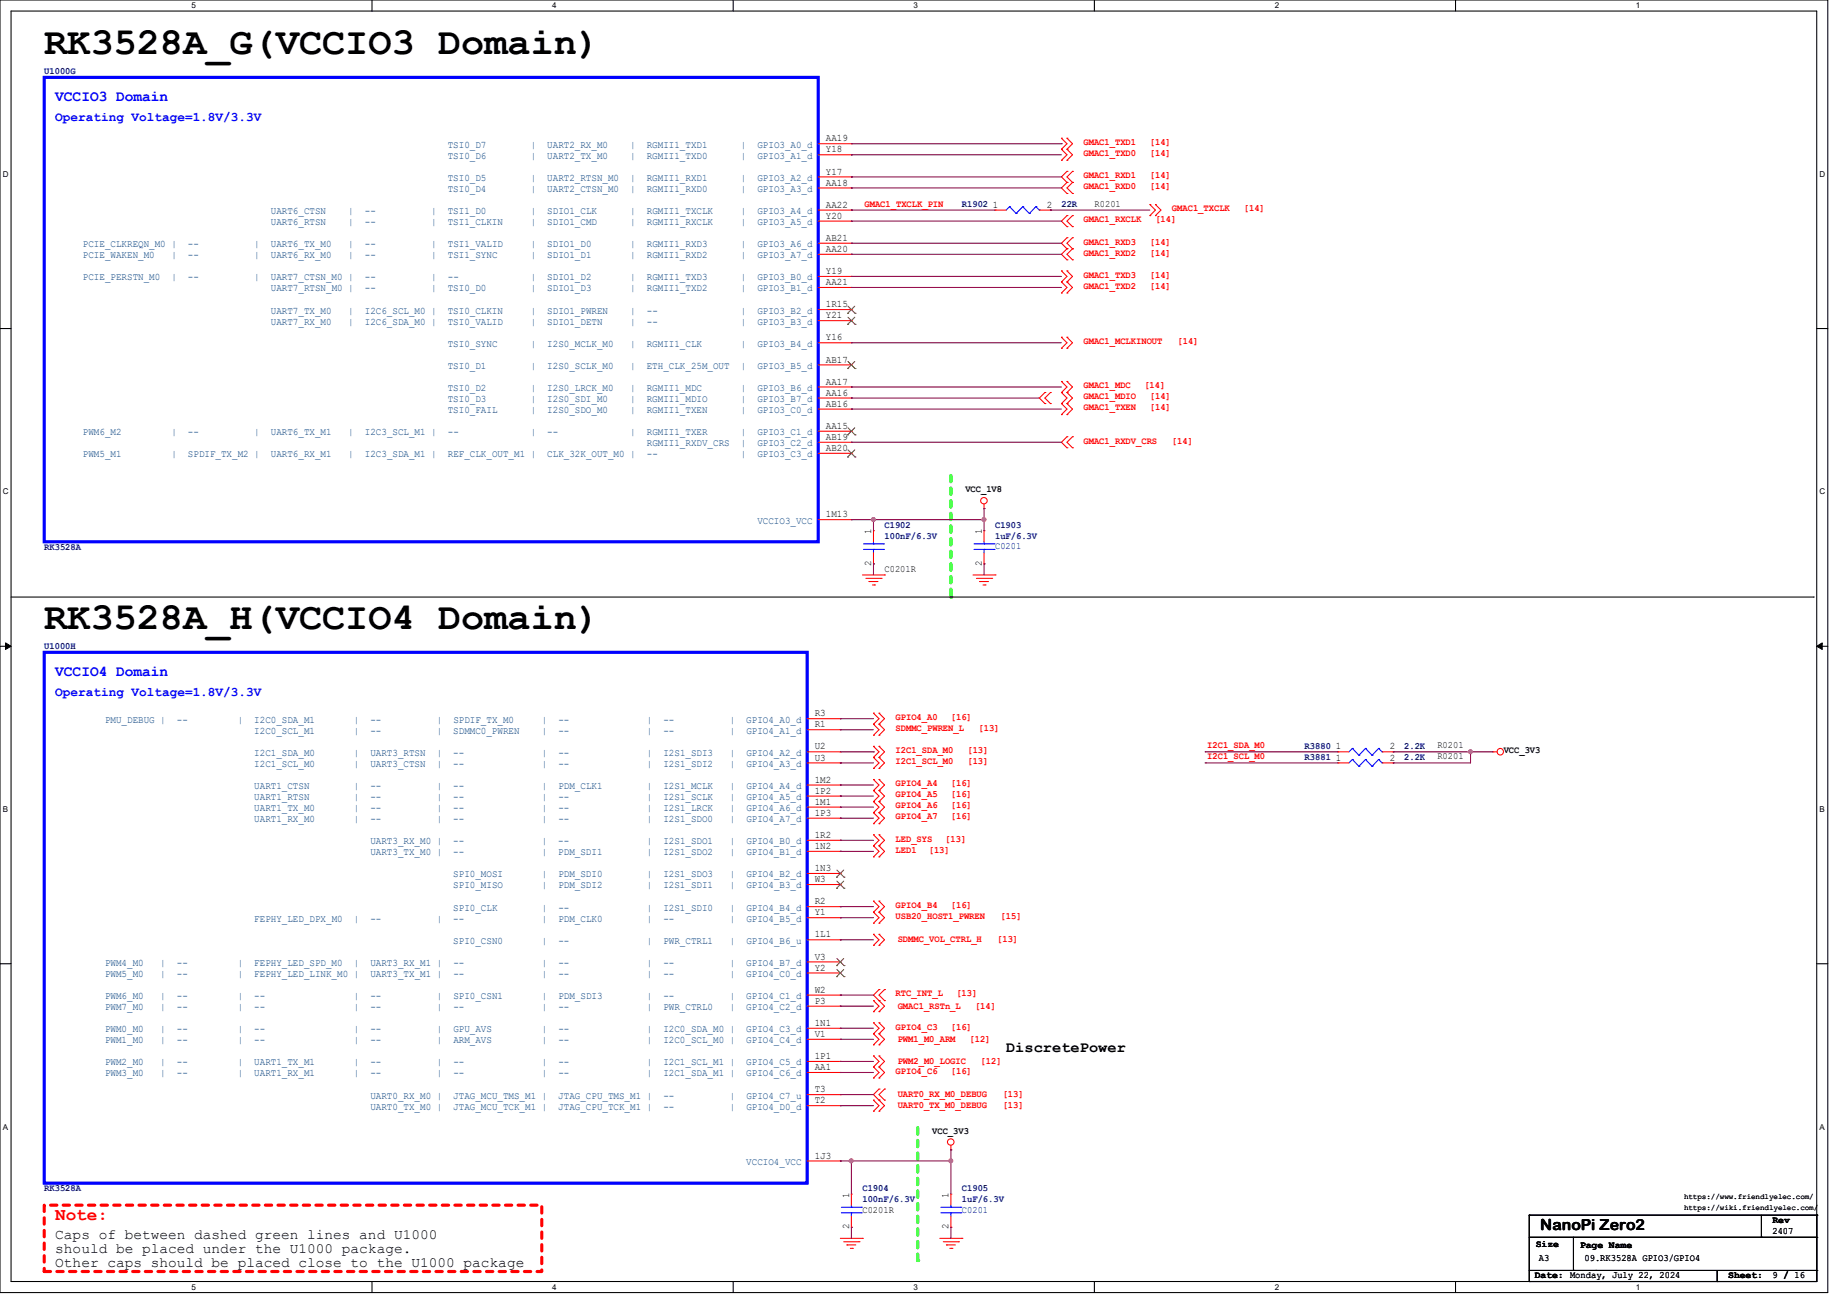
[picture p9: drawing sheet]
<svg xmlns="http://www.w3.org/2000/svg" width="297mm" height="210mm" viewBox="0 0 297 210" stroke-linecap="round" stroke-linejoin="round" font-family="sans-serif">
<path d="M0 0h293.9v207.9h-293.9zM1.8 1.8h290.3v204.3h-290.3z" fill="none" stroke="#000" stroke-width=".17"/>
<g fill="#fff">
<path d="M30.8 .2h.7v1.4h-.7z"/>
<path d="M30.8 206.2h.7v1.4h-.7z"/>
</g>
<path d="M59.8 0v1.8M59.8 206.1v1.8" fill="none" stroke="#000" stroke-width=".17"/>
<g fill="#fff">
<path d="M88.8 .2h.7v1.4h-.7z"/>
<path d="M88.8 206.2h.7v1.4h-.7z"/>
</g>
<path d="M117.9 0v1.8M117.9 206.1v1.8" fill="none" stroke="#000" stroke-width=".17"/>
<g fill="#fff">
<path d="M146.9 .2h.7v1.4h-.7z"/>
<path d="M146.9 206.2h.7v1.4h-.7z"/>
</g>
<path d="M176 0v1.8M176 206.1v1.8" fill="none" stroke="#000" stroke-width=".17"/>
<g fill="#fff">
<path d="M205 .2h.7v1.4h-.7z"/>
<path d="M205 206.2h.7v1.4h-.7z"/>
</g>
<path d="M234.1 0v1.8M234.1 206.1v1.8" fill="none" stroke="#000" stroke-width=".17"/>
<g fill="#fff">
<path d="M263.1 .2h.6v1.4h-.6z"/>
<path d="M263.1 206.2h.6v1.4h-.6z"/>
<path d="M.5 27.3h.9v1.4h-.9z"/>
<path d="M292.6 27.3h.9v1.4h-.9z"/>
<path d="M.5 78.4h.9v1.4h-.9z"/>
<path d="M292.6 78.4h.9v1.4h-.9z"/>
</g>
<path d="M0 52.8h1.8M292.1 52.8h1.8" fill="none" stroke="#000" stroke-width=".17"/>
<g fill="#fff">
<path d="M.5 129.5h.8v1.4h-.8z"/>
<path d="M292.6 129.5h.8v1.4h-.8z"/>
</g>
<path d="M0 103.9h1.8M292.1 103.9h1.8" fill="none" stroke="#000" stroke-width=".17"/>
<path d="M.9 103.4l.9 .5-.9 .5zM292.1 103.9l.9-.5v1z" fill="#000" stroke="#000" stroke-width=".16"/>
<g fill="#fff">
<path d="M.5 180.5h.8v1.4h-.8z"/>
<path d="M292.6 180.5h.8v1.4h-.8z"/>
</g>
<path d="M0 155h1.8M292.1 155h1.8" fill="none" stroke="#000" stroke-width=".17"/>
<path d="M7.1 193.8h80v10.7h-80z" fill="none" stroke="#f00" stroke-width=".51" stroke-dasharray="1 1"/>
<path d="M147.6 181.4v21.3" fill="none" stroke="#01ff00" stroke-width=".51" stroke-dasharray="1 1"/>
<circle cx="147.6" cy="202.7" r=".25" fill="#01ff00" stroke-dasharray="1 1"/>
<path d="M152.9 76.5v19.5" fill="none" stroke="#01ff00" stroke-width=".51" stroke-dasharray="1 1"/>
<circle cx="152.9" cy="96" r=".25" fill="#01ff00" stroke-dasharray="1 1"/>
<g fill="none" stroke="#000" stroke-width=".17">
<path d="M1.8 96h289.8M291.6 96h.1M245.9 195.4h.1M245.9 199h46.2M245.9 195.4v10.7M245.9 195.4h46.2M253 199v5.3M283.3 199h.1M283.3 195.4v3.6M292.1 199h.1M292.1 195.4h.1M292.1 195.4v10.7h-46.2"/>
<path d="M245.9 206.1h.1M245.9 204.3h46.2M253 204.3h.1M256.6 204.3h.1M276.1 206.1h.1M276.1 204.3v1.8M292.1 204.3h.1"/>
</g>
<g fill="none" stroke="#f00" stroke-width=".17">
<path d="M131.6 23.1h5.3M131.6 24.9h5.3M131.6 28.4h5.3M131.6 30.2h5.3M131.6 33.8h5.3M131.6 35.6h5.3M131.6 39.1h5.3M136.9 23.1h.1M136.9 24.9h.1M136.9 28.4h.1M136.9 30.2h.1M136.9 33.8h.1"/>
<path d="M136.9 35.6h.1M136.9 39.1h.1M160 33.8h.1M160 33.8h1.8M167.1 33.8h1.8M168.9 33.8h.1M170.7 24h.1M170.7 22.2h.1M170.7 25.8h.1M170.7 22.2l.9 .9-.9 .9M170.7 24l.9 .9-.9 .9M171.6 24h.1"/>
<path d="M171.6 22.2h.1M171.6 25.8h.1M171.6 27.6h.1M171.6 29.3h.1M171.6 31.1h.1M171.6 34.7h.1M171.6 36.4h.1M171.6 38.2h.1M171.6 22.2l.9 .9-.9 .9M171.6 24l.9 .9-.9 .9M171.6 27.6l-.9 .8 .9 .9M171.6 29.3l-.9 .9 .9 .9"/>
<path d="M171.6 34.7l-.9 .9 .9 .8M171.6 38.2l-.9 .9 .9 .9M172.5 29.3h.1M172.5 27.6h.1M172.5 31.1h.1M172.5 36.4h.1M172.5 34.7h.1M172.5 38.2h.1M172.5 27.6l-.9 .8 .9 .9M172.5 29.3l-.9 .9 .9 .9M172.5 34.7l-.9 .9 .9 .8M172.5 38.2l-.9 .9 .9 .9"/>
<path d="M184.9 34.7h.1M184.9 32.9h.1M184.9 32.9l.9 .9-.9 .9M185.8 34.7h.1M185.8 32.9h.1M185.8 32.9l.9 .9-.9 .9M131.6 40.9h5.3M131.6 44.4h5.3M131.6 46.2h5.3M131.6 49.8h5.3M131.6 51.6h5.3M131.6 55.1h5.3"/>
<path d="M131.6 58.7h5.3M136.9 40.9h.1M136.9 44.4h.1M136.9 46.2h.1M136.9 49.8h.1M136.9 51.6h.1M136.9 55.1h.1M136.9 58.7h.1M170.7 45.3h.1M170.7 43.6h.1M170.7 47.1h.1M170.7 56h.1"/>
<path d="M170.7 54.2h.1M170.7 43.6l.9 .8-.9 .9M170.7 45.3l.9 .9-.9 .9M170.7 54.2l.9 .9-.9 .9M171.6 40h.1M171.6 41.8h.1M171.6 45.3h.1M171.6 43.6h.1M171.6 47.1h.1M171.6 56h.1M171.6 54.2h.1M171.6 40l-.9 .9 .9 .9"/>
<path d="M171.6 43.6l.9 .8-.9 .9M171.6 45.3l.9 .9-.9 .9M171.6 54.2l.9 .9-.9 .9M172.5 40h.1M172.5 41.8h.1M172.5 40l-.9 .9 .9 .9M131.6 62.2h5.3M131.6 64h5.3M131.6 65.8h5.3M131.6 69.3h5.3M131.6 71.1h5.3M131.6 72.9h5.3"/>
<path d="M136.9 62.2h.1M136.9 64h.1M136.9 65.8h.1M136.9 69.3h.1M136.9 71.1h.1M136.9 72.9h.1M168 63.1h.1M168 64.9h.1M168 63.1l-.9 .9 .9 .9M168.9 64.9h.1M168.9 63.1h.1M168.9 63.1l-.9 .9 .9 .9"/>
<path d="M170.7 63.1h.1M170.7 61.3h.1M170.7 64.9h.1M170.7 66.7h.1M170.7 61.3l.9 .9-.9 .9M170.7 63.1l.9 .9-.9 .9M170.7 64.9l.9 .9-.9 .9M171.6 63.1h.1M171.6 61.3h.1M171.6 64.9h.1M171.6 66.7h.1M171.6 70.2h.1"/>
<path d="M171.6 72h.1M171.6 61.3l.9 .9-.9 .9M171.6 63.1l.9 .9-.9 .9M171.6 64.9l.9 .9-.9 .9M171.6 70.2l-.9 .9 .9 .9M172.5 72h.1M172.5 70.2h.1M172.5 70.2l-.9 .9 .9 .9M131.6 83.6h5.3M136.9 83.6h.1M138.7 92.5h3.5M139.2 93h2.5"/>
<path d="M139.7 93.5h.1M139.7 93.5h1.5M140.3 94.1h.3M140.5 85.3h.1M140.5 90.7h.1M140.5 85.3v1.8M140.5 88.9v1.8M140.6 94.1h.1M141.7 93h.1M142.2 92.5h.1M156.5 92.5h3.5M157 93h2.5"/>
<path d="M157.5 93.5h.1M157.5 93.5h1.5M158.1 94.1h.3M158.2 81.8h.1M158.2 85.3h.1M158.2 90.7h.1M158.2 81.1v.7M158.2 85.3v1.8M158.2 88.9v1.8M158.4 94.1h.1M159.5 93h.1M160 92.5h.1"/>
<path d="M129.8 115.6h5.3M129.8 117.3h5.3M135.1 115.6h.1M135.1 117.3h.1M140.5 118.2h.1M140.5 116.5h.1M140.5 114.7h.1M140.5 116.5l.9 .8-.9 .9M140.5 114.7l.9 .9-.9 .9M141.4 118.2h.1M141.4 116.5h.1M141.4 114.7h.1"/>
<path d="M141.4 116.5l.8 .8-.8 .9M141.4 114.7l.8 .9-.8 .9M129.8 120.9h5.3M129.8 122.7h5.3M129.8 126.2h5.3M129.8 128h5.3M129.8 129.8h5.3M129.8 131.6h5.3M129.8 135.1h5.3M129.8 136.9h5.3M135.1 120.9h.1M135.1 122.7h.1"/>
<path d="M135.1 126.2h.1M135.1 128h.1M135.1 129.8h.1M135.1 131.6h.1M135.1 135.1h.1M135.1 136.9h.1M140.5 121.8h.1M140.5 120h.1M140.5 123.6h.1M140.5 136h.1M140.5 134.2h.1M140.5 127.1h.1"/>
<path d="M140.5 125.3h.1M140.5 128.9h.1M140.5 130.7h.1M140.5 132.5h.1M140.5 137.8h.1M140.5 120l.9 .9-.9 .9M140.5 121.8l.9 .9-.9 .9M140.5 134.2l.9 .9-.9 .9M140.5 125.3l.9 .9-.9 .9M140.5 127.1l.9 .9-.9 .9M140.5 128.9l.9 .9-.9 .9M140.5 130.7l.9 .9-.9 .9"/>
<path d="M140.5 136l.9 .9-.9 .9M141.4 121.8h.1M141.4 120h.1M141.4 123.6h.1M141.4 136h.1M141.4 134.2h.1M141.4 127.1h.1M141.4 125.3h.1M141.4 128.9h.1M141.4 130.7h.1M141.4 132.5h.1M141.4 137.8h.1"/>
<path d="M141.4 120l.8 .9-.8 .9M141.4 121.8l.8 .9-.8 .9M141.4 134.2l.8 .9-.8 .9M141.4 125.3l.8 .9-.8 .9M141.4 127.1l.8 .9-.8 .9M141.4 128.9l.8 .9-.8 .9M141.4 130.7l.8 .9-.8 .9M141.4 136l.8 .9-.8 .9M215.1 122.7h.1M215.1 120.9h.1M215.1 120.9h1.8M215.1 122.7h1.8"/>
<path d="M222.3 120.9h1.7M222.3 122.7h1.7M224 122.7h.1M224 120.9h.1M240 120.9h.1M240 120.9h.7M129.8 140.5h5.3M129.8 142.2h5.3M129.8 145.8h5.3M129.8 147.6h5.3M129.8 151.1h5.3M129.8 154.7h5.3"/>
<path d="M129.8 156.5h5.3M135.1 140.5h.1M135.1 142.2h.1M135.1 145.8h.1M135.1 147.6h.1M135.1 151.1h.1M135.1 154.7h.1M135.1 156.5h.1M140.5 152h.1M140.5 150.2h.1M140.5 148.5h.1M140.5 146.7h.1"/>
<path d="M140.5 144.9h.1M140.5 150.2l.9 .9-.9 .9M140.5 146.7l.9 .9-.9 .9M140.5 144.9l.9 .9-.9 .9M141.4 152h.1M141.4 150.2h.1M141.4 148.5h.1M141.4 146.7h.1M141.4 159.1h.1M141.4 144.9h.1M141.4 150.2l.8 .9-.8 .9M141.4 159.1l-.9 .9 1.7 1.8-.8 .9"/>
<path d="M141.4 146.7l.8 .9-.8 .9M141.4 144.9l.8 .9-.8 .9M142.2 159.1h.1M142.2 159.1l-.8 .9 .8 .9M129.8 160h5.3M129.8 161.8h5.3M129.8 165.4h5.3M129.8 167.1h5.3M129.8 170.7h5.3M129.8 172.5h5.3M129.8 176h5.3M129.8 177.8h5.3"/>
<path d="M135.1 160h.1M135.1 161.8h.1M135.1 165.4h.1M135.1 167.1h.1M135.1 170.7h.1M135.1 172.5h.1M135.1 176h.1M135.1 177.8h.1M140.5 168h.1M140.5 166.2h.1M140.5 171.6h.1M140.5 169.8h.1"/>
<path d="M140.5 178.7h.1M140.5 176.9h.1M140.5 162.7h.1M140.5 160.9h.1M140.5 173.4h.1M140.5 164.5h.1M140.5 166.2l.9 .9-.9 .9M140.5 169.8l.9 .9-.9 .9M140.5 176.9l.9 .9-.9 .9M140.5 160.9l.9 .9-.9 .9M140.5 171.6l.9 .9-.9 .9M140.5 164.5l.9 .9-.9 .8"/>
<path d="M141.4 168h.1M141.4 166.2h.1M141.4 171.6h.1M141.4 169.8h.1M141.4 175.1h.1M141.4 176.9h.1M141.4 178.7h.1M141.4 162.7h.1M141.4 160.9h.1M141.4 173.4h.1M141.4 164.5h.1M141.4 166.2l.8 .9-.8 .9"/>
<path d="M141.4 169.8l.8 .9-.8 .9M141.4 175.1l-.9 .9 1.7 1.8-.8 .9M141.4 171.6l.8 .9-.8 .9M141.4 164.5l.8 .9-.8 .8M142.2 176.9h.1M142.2 175.1h.1M142.2 160.9h.1M142.2 175.1l-.8 .9 .8 .9M129.8 186.7h5.3M135.1 186.7h.1M135.1 199.1h3.6M135.7 199.7h2.4"/>
<path d="M136.9 192h.1M136.9 197.4h.1M136.9 192v1.8M136.9 195.6v1.8M138.1 199.7h.1M138.7 199.1h.1M151.1 199.1h3.6M151.7 199.7h2.4M152.9 184.9h.1M152.9 192h.1M152.9 197.4h.1M152.9 184.2v.7"/>
<path d="M152.9 192v1.8M152.9 195.6v1.8M154.1 199.7h.1M154.7 199.1h.1M136.2 200.2h.1M136.2 200.2h1.4M136.7 200.7h.4M137.1 200.7h.1M152.2 200.2h.1M152.2 200.2h1.4M152.7 200.7h.4M153.1 200.7h.1"/>
<circle cx="158.2" cy="80.5" r=".52"/>
<circle cx="241.2" cy="120.9" r=".52"/>
<circle cx="152.9" cy="183.6" r=".52"/>
</g>
<g fill="none" stroke="#00f" stroke-width=".17">
<path d="M162.3 33.2h.1M162.3 33.2l-.5 .6M162.3 33.2l1.1 1.1M163.4 34.3h.1M164.5 33.2h.1M164.5 33.2l-1.1 1.1M164.5 33.2l1 1.1M165.5 34.3h.1M166.6 33.2h.1M166.6 33.2l-1.1 1.1M166.6 33.2l.5 .6M167.1 33.8h.1"/>
<path d="M138.9 88.3h3.2M138.9 87.5h3.2M140.5 87.5h.1M140.5 88.3h.1M140.5 87.1v.4M140.5 88.3v.6M142.1 88.3h.1M142.1 87.5h.1M156.6 88.3h3.3M156.6 87.5h3.3M158.2 87.5h.1M158.2 88.3h.1"/>
<path d="M158.2 87.1v.4M158.2 88.3v.6M159.9 88.3h.1M159.9 87.5h.1M217.5 122.1h.1M217.5 120.4h.1M217.5 122.1l-.6 .6M217.5 122.1l1 1.1M217.5 120.4l-.6 .5M217.5 120.4l1 1.1M218.5 123.2h.1M218.5 121.5h.1"/>
<path d="M219.6 122.1h.1M219.6 120.4h.1M219.6 122.1l-1.1 1.1M219.6 122.1l1 1.1M219.6 120.4l-1.1 1.1M219.6 120.4l1 1.1M220.6 123.2h.1M220.6 121.5h.1M221.7 122.1h.1M221.7 120.4h.1M221.7 122.1l-1.1 1.1M221.7 122.1l.6 .6"/>
<path d="M221.7 120.4l-1.1 1.1M221.7 120.4l.6 .5M222.3 122.7h.1M222.3 120.9h.1M135.3 195h3.2M135.3 194.1h3.2M136.9 194.1h.1M136.9 195h.1M136.9 193.8v.3M136.9 195v.6M138.5 195h.1M138.5 194.1h.1"/>
<path d="M151.3 195h3.2M151.3 194.1h3.2M152.9 194.1h.1M152.9 195h.1M152.9 193.8v.3M152.9 195v.6M154.5 195h.1M154.5 194.1h.1"/>
</g>
<path d="M7.1 12.4h124.5v74.7h-124.5zM7.1 104.9h122.7v85.3h-122.7z" fill="none" stroke="#00f" stroke-width=".51"/>
<g fill="none" stroke="#7f3f00" stroke-width=".16">
<path d="M136.3 50.4h.1M136.3 52.2h.1M136.3 59.3h.1M136.4 49.2l1.1 1.2M136.4 51l1.1 1.2M136.4 58.1l1.1 1.2M137.5 49.2l-1.2 1.2M137.5 51l-1.2 1.2M137.5 58.1l-1.2 1.2M137.5 50.4h.1M137.5 52.2h.1M137.5 59.3h.1"/>
<path d="M136.3 69.9h.1M136.3 73.5h.1M136.4 68.8l1.1 1.1M136.4 72.3l1.1 1.2M137.5 68.8l-1.2 1.1M137.5 72.3l-1.2 1.2M137.5 69.9h.1M137.5 73.5h.1M134.6 139.9l1.1 1.2M135.7 139.9l-1.2 1.2M134.5 141.1h.1M134.5 142.8h.1"/>
<path d="M134.5 155.3h.1M134.5 157.1h.1M134.6 141.7l1.1 1.1M134.6 154.1l1.1 1.2M134.6 155.9l1.1 1.2M135.7 141.7l-1.2 1.1M135.7 154.1l-1.2 1.2M135.7 155.9l-1.2 1.2M135.7 141.1h.1M135.7 142.8h.1M135.7 155.3h.1M135.7 157.1h.1"/>
</g>
<g fill="none" stroke="#7f003f" stroke-width=".17">
<path d="M136.9 24.9h.1M136.9 28.4h.1M136.9 30.2h.1M136.9 33.8h.1M136.9 35.6h.1M136.9 39.1h.1M136.9 33.8h23.1M136.9 23.1h33.8M136.9 24.9h33.8M136.9 28.4h33.8M136.9 30.2h33.8M136.9 35.6h33.8"/>
<path d="M136.9 39.1h33.8M168.9 33.8h.1M168.9 33.8h16M170.7 23.1h.1M136.9 40.9h.1M136.9 44.4h.1M136.9 46.2h.1M136.9 55.1h.1M136.9 40.9h33.8M136.9 44.4h33.8M136.9 46.2h33.8M136.9 55.1h33.8"/>
<path d="M136.9 62.2h.1M136.9 64h.1M136.9 65.8h.1M136.9 71.1h.1M136.9 62.2h33.8M136.9 64h30.2M136.9 65.8h33.8M136.9 71.1h33.8M136.9 83.6h.1M136.9 83.6h21.3M140.5 83.6h.1M140.5 90.7h.1"/>
<path d="M140.5 83.6v1.7M140.5 90.7v1.8M158.2 83.6h.1M158.2 81.8h.1M158.2 90.7h.1M158.2 81.8v3.5M158.2 90.7v1.8M135.1 117.3h.1M135.1 115.6h.1M135.1 117.3h5.4M135.1 115.6h5.4M135.1 122.7h.1"/>
<path d="M135.1 135.1h.1M135.1 126.2h.1M135.1 128h.1M135.1 129.8h.1M135.1 131.6h.1M135.1 136.9h.1M135.1 120.9h5.4M135.1 122.7h5.4M135.1 135.1h5.4M135.1 126.2h5.4M135.1 128h5.4M135.1 129.8h5.4"/>
<path d="M135.1 131.6h5.4M135.1 136.9h5.4M140.5 120.9h.1M193.8 120.9h.1M193.8 122.7h.1M193.8 120.9h21.3M193.8 122.7h21.3M224 120.9h.1M224 122.7h.1M224 120.9h16M236.5 120.9h.1M236.5 120.9v1.8h-12.5"/>
<path d="M135.1 151.1h.1M135.1 147.6h.1M135.1 145.8h.1M135.1 151.1h5.4M135.1 147.6h5.4M135.1 145.8h5.4M135.1 167.1h.1M135.1 176h.1M135.1 177.8h.1M135.1 161.8h.1M135.1 170.7h.1M135.1 160h.1"/>
<path d="M135.1 172.5h.1M135.1 165.4h.1M135.1 167.1h5.4M135.1 176h5.4M135.1 177.8h5.4M135.1 161.8h5.4M135.1 170.7h5.4M135.1 160h5.4M135.1 172.5h5.4M135.1 165.4h5.4M135.1 186.7h.1M135.1 186.7h17.8"/>
<path d="M136.9 186.7h.1M136.9 197.4h.1M136.9 186.7v5.3M136.9 197.4v1.7M152.9 184.9h.1M152.9 197.4h.1M152.9 186.7h.1M152.9 184.9v7.1M152.9 197.4v1.7"/>
</g>
<g fill="#f0f" stroke="#f0f" stroke-width=".17">
<circle cx="152.9" cy="186.7" r=".32"/>
<circle cx="136.9" cy="186.7" r=".32"/>
<circle cx="158.2" cy="83.5" r=".32"/>
<circle cx="140.4" cy="83.5" r=".32"/>
<circle cx="236.5" cy="120.9" r=".32"/>
</g>
<g font-size="6.2">
<text x="7.1" y="8.8">RK3528A_G(VCCIO3 Domain)</text>
<text x="7.1" y="101.2">RK3528A_H(VCCIO4 Domain)</text>
</g>
<text font-size="2.8" fill="#f00" x="8.9" y="196.2">Note:</text>
<g font-size="2.5" fill="#00f">
<text x="8.9" y="16.2">VCCIO3 Domain</text>
<text x="8.9" y="108.7">VCCIO4 Domain</text>
</g>
<g font-size="2.5">
<text x="161.8" y="169.1">DiscretePower</text>
<text x="247.7" y="197.7">NanoPi Zero2</text>
</g>
<g font-size="2.3">
<text x="8.9" y="199.2">Caps of between dashed green lines and U1000</text>
<text x="8.9" y="201.5">should be placed under the U1000 package.</text>
<text x="8.9" y="203.8">Other caps should be placed close to the U1000 package</text>
</g>
<g font-size="2.1" fill="#00f">
<text x="8.9" y="19.5">Operating Voltage=1.8V/3.3V</text>
<text x="8.9" y="112">Operating Voltage=1.8V/3.3V</text>
</g>
<g font-size="1.6" fill="#00007f">
<text x="7.1" y="11.9">U1000G</text>
<text x="154.7" y="33.3">R1902</text>
<text x="170.7" y="33.3">22R</text>
<text x="7.1" y="88.4">RK3528A</text>
<text x="142.2" y="84.8">C1902</text>
<text x="142.2" y="86.6">100nF/6.3V</text>
<text x="160" y="84.8">C1903</text>
<text x="160" y="86.6">1uF/6.3V</text>
<text x="160" y="88.3">C0201</text>
<text x="7.1" y="104.4">U1000H</text>
<text x="209.8" y="122.2">R3881</text>
<text x="209.8" y="120.4">R3880</text>
<text x="225.8" y="122.2">2.2K</text>
<text x="225.8" y="120.4">2.2K</text>
<text x="7.1" y="191.5">RK3528A</text>
<text x="138.7" y="191.5">C1904</text>
<text x="154.7" y="191.5">C1905</text>
<text x="138.7" y="193.3">100nF/6.3V</text>
<text x="154.7" y="193.3">1uF/6.3V</text>
<text x="154.7" y="195">C0201</text>
</g>
<g font-size="1.6" fill="#003f7f">
<text x="72" y="23.7">TSI0_D7</text>
<text x="85.3" y="23.7">|</text>
<text x="88" y="23.7">UART2_RX_M0</text>
<text x="101.3" y="23.7">|</text>
<text x="104" y="23.7">RGMII1_TXD1</text>
<text x="119.1" y="23.7">|</text>
<text x="121.8" y="23.7">GPIO3_A0_d</text>
<text x="72" y="25.5">TSI0_D6</text>
<text x="72" y="29.1">TSI0_D5</text>
<text x="85.3" y="25.5">|</text>
<text x="85.3" y="29.1">|</text>
<text x="88" y="25.5">UART2_TX_M0</text>
<text x="88" y="29.1">UART2_RTSN_M0</text>
<text x="101.3" y="25.5">|</text>
<text x="101.3" y="29.1">|</text>
<text x="104" y="25.5">RGMII1_TXD0</text>
<text x="104" y="29.1">RGMII1_RXD1</text>
<text x="119.1" y="25.5">|</text>
<text x="119.1" y="29.1">|</text>
<text x="121.8" y="25.5">GPIO3_A1_d</text>
<text x="121.8" y="29.1">GPIO3_A2_d</text>
<text x="43.6" y="34.4">UART6_CTSN</text>
<text x="56" y="34.4">|</text>
<text x="58.7" y="34.4">--</text>
<text x="69.3" y="34.4">|</text>
<text x="72" y="34.4">TSI1_D0</text>
<text x="72" y="30.9">TSI0_D4</text>
<text x="85.3" y="34.4">|</text>
<text x="85.3" y="30.9">|</text>
<text x="88" y="34.4">SDIO1_CLK</text>
<text x="88" y="30.9">UART2_CTSN_M0</text>
<text x="101.3" y="30.9">|</text>
<text x="101.4" y="34.4">|</text>
<text x="104" y="30.9">RGMII1_RXD0</text>
<text x="104" y="34.4">RGMII1_TXCLK</text>
<text x="119.1" y="34.4">|</text>
<text x="119.1" y="30.9">|</text>
<text x="121.8" y="34.4">GPIO3_A4_d</text>
<text x="121.8" y="30.9">GPIO3_A3_d</text>
<text x="13.3" y="39.8">PCIE_CLKREQN_M0 |</text>
<text x="13.3" y="41.5">PCIE_WAKEN_M0</text>
<text x="27.6" y="41.5">|</text>
<text x="30.2" y="39.8">--</text>
<text x="30.2" y="41.5">--</text>
<text x="40.9" y="39.8">|</text>
<text x="40.9" y="41.5">|</text>
<text x="43.6" y="39.8">UART6_TX_M0</text>
<text x="43.6" y="41.5">UART6_RX_M0</text>
<text x="43.6" y="36.2">UART6_RTSN</text>
<text x="56" y="39.8">|</text>
<text x="56" y="41.5">|</text>
<text x="56" y="36.2">|</text>
<text x="58.7" y="39.8">--</text>
<text x="58.7" y="41.5">--</text>
<text x="58.7" y="36.2">--</text>
<text x="69.3" y="36.2">|</text>
<text x="69.3" y="39.8">|</text>
<text x="69.3" y="41.5">|</text>
<text x="72" y="36.2">TSI1_CLKIN</text>
<text x="72" y="39.8">TSI1_VALID</text>
<text x="72" y="41.5">TSI1_SYNC</text>
<text x="85.3" y="36.2">|</text>
<text x="85.3" y="39.8">|</text>
<text x="85.3" y="41.5">|</text>
<text x="88" y="36.2">SDIO1_CMD</text>
<text x="88" y="39.8">SDIO1_D0</text>
<text x="88" y="41.5">SDIO1_D1</text>
<text x="101.3" y="39.8">|</text>
<text x="101.3" y="41.5">|</text>
<text x="101.4" y="36.2">|</text>
<text x="104" y="39.8">RGMII1_RXD3</text>
<text x="104" y="41.5">RGMII1_RXD2</text>
<text x="104" y="36.2">RGMII1_RXCLK</text>
<text x="119.1" y="39.8">|</text>
<text x="119.1" y="41.5">|</text>
<text x="119.1" y="36.2">|</text>
<text x="121.8" y="39.8">GPIO3_A6_d</text>
<text x="121.8" y="41.5">GPIO3_A7_d</text>
<text x="121.8" y="36.2">GPIO3_A5_d</text>
<text x="13.3" y="45.1">PCIE_PERSTN_M0</text>
<text x="27.6" y="45.1">|</text>
<text x="30.2" y="45.1">--</text>
<text x="40.9" y="45.1">|</text>
<text x="43.6" y="45.1">UART7_CTSN_M0 |</text>
<text x="43.6" y="46.9">UART7_RTSN_M0 |</text>
<text x="58.7" y="45.1">--</text>
<text x="58.7" y="46.9">--</text>
<text x="69.3" y="46.9">|</text>
<text x="69.3" y="45.1">|</text>
<text x="72" y="46.9">TSI0_D0</text>
<text x="72" y="45.1">--</text>
<text x="85.3" y="46.9">|</text>
<text x="85.3" y="45.1">|</text>
<text x="88" y="46.9">SDIO1_D3</text>
<text x="88" y="45.1">SDIO1_D2</text>
<text x="101.3" y="45.1">|</text>
<text x="101.4" y="46.9">|</text>
<text x="104" y="45.1">RGMII1_TXD3</text>
<text x="104" y="46.9">RGMII1_TXD2</text>
<text x="119.1" y="45.1">|</text>
<text x="119.1" y="46.9">|</text>
<text x="121.8" y="45.1">GPIO3_B0_d</text>
<text x="121.8" y="46.9">GPIO3_B1_d</text>
<text x="43.6" y="50.4">UART7_TX_M0</text>
<text x="43.6" y="52.2">UART7_RX_M0</text>
<text x="56" y="50.4">|</text>
<text x="56" y="52.2">|</text>
<text x="58.7" y="50.4">I2C6_SCL_M0 |</text>
<text x="58.7" y="52.2">I2C6_SDA_M0 |</text>
<text x="72" y="50.4">TSI0_CLKIN</text>
<text x="72" y="52.2">TSI0_VALID</text>
<text x="85.3" y="50.4">|</text>
<text x="85.3" y="52.2">|</text>
<text x="88" y="50.4">SDIO1_PWREN</text>
<text x="88" y="52.2">SDIO1_DETN</text>
<text x="101.4" y="50.4">|</text>
<text x="101.4" y="52.2">|</text>
<text x="104" y="50.4">--</text>
<text x="104" y="52.2">--</text>
<text x="119.1" y="50.4">|</text>
<text x="119.1" y="52.2">|</text>
<text x="121.8" y="50.4">GPIO3_B2_d</text>
<text x="121.8" y="52.2">GPIO3_B3_d</text>
<text x="72" y="55.8">TSI0_SYNC</text>
<text x="72" y="59.3">TSI0_D1</text>
<text x="85.3" y="55.8">|</text>
<text x="85.3" y="59.3">|</text>
<text x="88" y="55.8">I2S0_MCLK_M0</text>
<text x="88" y="59.3">I2S0_SCLK_M0</text>
<text x="101.3" y="55.8">|</text>
<text x="101.3" y="59.3">|</text>
<text x="104" y="55.8">RGMII1_CLK</text>
<text x="104" y="59.3">ETH_CLK_25M_OUT</text>
<text x="119.1" y="55.8">|</text>
<text x="119.1" y="59.3">|</text>
<text x="121.8" y="55.8">GPIO3_B4_d</text>
<text x="121.8" y="59.3">GPIO3_B5_d</text>
<text x="72" y="62.9">TSI0_D2</text>
<text x="72" y="64.6">TSI0_D3</text>
<text x="85.3" y="62.9">|</text>
<text x="85.3" y="64.6">|</text>
<text x="88" y="62.9">I2S0_LRCK_M0</text>
<text x="88" y="64.6">I2S0_SDI_M0</text>
<text x="101.3" y="62.9">|</text>
<text x="101.3" y="64.6">|</text>
<text x="104" y="62.9">RGMII1_MDC</text>
<text x="104" y="64.6">RGMII1_MDIO</text>
<text x="119.1" y="62.9">|</text>
<text x="119.1" y="64.6">|</text>
<text x="121.8" y="62.9">GPIO3_B6_d</text>
<text x="121.8" y="64.6">GPIO3_B7_d</text>
<text x="13.3" y="70">PWM6_M2</text>
<text x="27.6" y="70">|</text>
<text x="30.2" y="70">--</text>
<text x="40.9" y="70">|</text>
<text x="43.6" y="70">UART6_TX_M1</text>
<text x="56" y="70">|</text>
<text x="58.7" y="70">I2C3_SCL_M1 |</text>
<text x="72" y="66.4">TSI0_FAIL</text>
<text x="72" y="70">--</text>
<text x="85.3" y="66.4">|</text>
<text x="85.3" y="70">|</text>
<text x="88" y="66.4">I2S0_SDO_M0</text>
<text x="88" y="70">--</text>
<text x="101.3" y="66.4">|</text>
<text x="101.3" y="70">|</text>
<text x="104" y="66.4">RGMII1_TXEN</text>
<text x="104" y="71.8">RGMII1_RXDV_CRS</text>
<text x="104" y="70">RGMII1_TXER</text>
<text x="119.1" y="71.8">|</text>
<text x="119.1" y="70">|</text>
<text x="119.1" y="66.4">|</text>
<text x="121.8" y="71.8">GPIO3_C2_d</text>
<text x="121.8" y="70">GPIO3_C1_d</text>
<text x="121.8" y="66.4">GPIO3_C0_d</text>
<text x="13.3" y="73.5">PWM5_M1</text>
<text x="27.6" y="73.5">|</text>
<text x="30.2" y="73.5">SPDIF_TX_M2 |</text>
<text x="43.6" y="73.5">UART6_RX_M1</text>
<text x="56" y="73.5">|</text>
<text x="58.7" y="73.5">I2C3_SDA_M1 |</text>
<text x="72" y="73.5">REF_CLK_OUT_M1 |</text>
<text x="88" y="73.5">CLK_32K_OUT_M0 |</text>
<text x="104" y="73.5">--</text>
<text x="119.1" y="73.5">|</text>
<text x="121.8" y="73.5">GPIO3_C3_d</text>
<text x="121.8" y="84.2">VCCIO3_VCC</text>
<text x="16.9" y="116.2">PMU_DEBUG |</text>
<text x="28.4" y="116.2">--</text>
<text x="38.2" y="116.2">|</text>
<text x="40.9" y="116.2">I2C0_SDA_M1</text>
<text x="40.9" y="118">I2C0_SCL_M1</text>
<text x="56.9" y="116.2">|</text>
<text x="56.9" y="118">|</text>
<text x="59.6" y="116.2">--</text>
<text x="59.6" y="118">--</text>
<text x="70.2" y="118">|</text>
<text x="70.2" y="116.2">|</text>
<text x="72.9" y="118">SDMMC0_PWREN</text>
<text x="72.9" y="116.2">SPDIF_TX_M0</text>
<text x="87.1" y="116.2">|</text>
<text x="87.1" y="118">|</text>
<text x="89.8" y="116.2">--</text>
<text x="89.8" y="118">--</text>
<text x="104" y="116.2">|</text>
<text x="104" y="118">|</text>
<text x="106.7" y="116.2">--</text>
<text x="106.7" y="118">--</text>
<text x="117.3" y="116.2">|</text>
<text x="117.4" y="118">|</text>
<text x="120" y="116.2">GPIO4_A0_d</text>
<text x="120" y="118">GPIO4_A1_d</text>
<text x="40.9" y="121.5">I2C1_SDA_M0</text>
<text x="40.9" y="123.3">I2C1_SCL_M0</text>
<text x="56.9" y="121.5">|</text>
<text x="56.9" y="123.3">|</text>
<text x="59.6" y="121.5">UART3_RTSN</text>
<text x="59.6" y="123.3">UART3_CTSN</text>
<text x="70.2" y="121.5">|</text>
<text x="70.2" y="123.3">|</text>
<text x="72.9" y="121.5">--</text>
<text x="72.9" y="123.3">--</text>
<text x="87.1" y="121.5">|</text>
<text x="87.1" y="123.3">|</text>
<text x="89.8" y="121.5">--</text>
<text x="89.8" y="123.3">--</text>
<text x="104" y="121.5">|</text>
<text x="104" y="123.3">|</text>
<text x="106.7" y="121.5">I2S1_SDI3</text>
<text x="106.7" y="123.3">I2S1_SDI2</text>
<text x="117.4" y="121.5">|</text>
<text x="117.4" y="123.3">|</text>
<text x="120" y="121.5">GPIO4_A2_d</text>
<text x="120" y="123.3">GPIO4_A3_d</text>
<text x="40.9" y="126.9">UART1_CTSN</text>
<text x="40.9" y="128.7">UART1_RTSN</text>
<text x="40.9" y="130.4">UART1_TX_M0</text>
<text x="56.9" y="126.9">|</text>
<text x="56.9" y="128.7">|</text>
<text x="56.9" y="130.4">|</text>
<text x="59.6" y="126.9">--</text>
<text x="59.6" y="128.7">--</text>
<text x="59.6" y="130.4">--</text>
<text x="70.2" y="126.9">|</text>
<text x="70.2" y="128.7">|</text>
<text x="70.2" y="130.4">|</text>
<text x="72.9" y="126.9">--</text>
<text x="72.9" y="128.7">--</text>
<text x="72.9" y="130.4">--</text>
<text x="87.1" y="126.9">|</text>
<text x="87.1" y="128.7">|</text>
<text x="87.1" y="130.4">|</text>
<text x="89.8" y="126.9">PDM_CLK1</text>
<text x="89.8" y="128.7">--</text>
<text x="89.8" y="130.4">--</text>
<text x="104" y="126.9">|</text>
<text x="104" y="128.7">|</text>
<text x="104" y="130.4">|</text>
<text x="106.7" y="126.9">I2S1_MCLK</text>
<text x="106.7" y="128.7">I2S1_SCLK</text>
<text x="106.7" y="130.4">I2S1_LRCK</text>
<text x="117.4" y="126.9">|</text>
<text x="117.4" y="128.7">|</text>
<text x="117.4" y="130.4">|</text>
<text x="120" y="126.9">GPIO4_A4_d</text>
<text x="120" y="128.7">GPIO4_A5_d</text>
<text x="120" y="130.4">GPIO4_A6_d</text>
<text x="40.9" y="132.2">UART1_RX_M0</text>
<text x="56.9" y="132.2">|</text>
<text x="59.6" y="132.2">--</text>
<text x="59.6" y="135.8">UART3_RX_M0 |</text>
<text x="59.6" y="137.5">UART3_TX_M0 |</text>
<text x="70.2" y="132.2">|</text>
<text x="72.9" y="132.2">--</text>
<text x="72.9" y="135.8">--</text>
<text x="72.9" y="137.5">--</text>
<text x="87.1" y="135.8">|</text>
<text x="87.1" y="137.5">|</text>
<text x="87.1" y="132.2">|</text>
<text x="89.8" y="135.8">--</text>
<text x="89.8" y="137.5">PDM_SDI1</text>
<text x="89.8" y="132.2">--</text>
<text x="104" y="135.8">|</text>
<text x="104" y="137.5">|</text>
<text x="104" y="132.2">|</text>
<text x="106.7" y="132.2">I2S1_SDO0</text>
<text x="106.7" y="135.8">I2S1_SDO1</text>
<text x="106.7" y="137.5">I2S1_SDO2</text>
<text x="117.4" y="132.2">|</text>
<text x="117.4" y="135.8">|</text>
<text x="117.4" y="137.5">|</text>
<text x="120" y="132.2">GPIO4_A7_d</text>
<text x="120" y="135.8">GPIO4_B0_d</text>
<text x="120" y="137.5">GPIO4_B1_d</text>
<text x="72.9" y="141.1">SPI0_MOSI</text>
<text x="72.9" y="142.9">SPI0_MISO</text>
<text x="87.1" y="141.1">|</text>
<text x="87.1" y="142.9">|</text>
<text x="89.8" y="141.1">PDM_SDI0</text>
<text x="89.8" y="142.9">PDM_SDI2</text>
<text x="104" y="141.1">|</text>
<text x="104" y="142.9">|</text>
<text x="106.7" y="141.1">I2S1_SDO3</text>
<text x="106.7" y="142.9">I2S1_SDI1</text>
<text x="117.3" y="141.1">|</text>
<text x="117.3" y="142.9">|</text>
<text x="120" y="141.1">GPIO4_B2_d</text>
<text x="120" y="142.9">GPIO4_B3_d</text>
<text x="40.9" y="148.2">FEPHY_LED_DPX_M0</text>
<text x="56.9" y="148.2">|</text>
<text x="59.6" y="148.2">--</text>
<text x="70.2" y="148.2">|</text>
<text x="72.9" y="148.2">--</text>
<text x="72.9" y="146.4">SPI0_CLK</text>
<text x="87.1" y="146.4">|</text>
<text x="87.1" y="148.2">|</text>
<text x="89.8" y="146.4">--</text>
<text x="89.8" y="148.2">PDM_CLK0</text>
<text x="104" y="146.4">|</text>
<text x="104" y="148.2">|</text>
<text x="106.7" y="146.4">I2S1_SDI0</text>
<text x="106.7" y="148.2">--</text>
<text x="117.3" y="146.4">|</text>
<text x="117.4" y="148.2">|</text>
<text x="120" y="148.2">GPIO4_B5_d</text>
<text x="120" y="146.4">GPIO4_B4_d</text>
<text x="16.9" y="155.3">PWM4_M0</text>
<text x="25.8" y="155.3">|</text>
<text x="28.4" y="155.3">--</text>
<text x="38.2" y="155.3">|</text>
<text x="40.9" y="155.3">FEPHY_LED_SPD_M0</text>
<text x="56.9" y="155.3">|</text>
<text x="59.6" y="155.3">UART3_RX_M1 |</text>
<text x="72.9" y="151.8">SPI0_CSN0</text>
<text x="72.9" y="155.3">--</text>
<text x="87.1" y="151.8">|</text>
<text x="87.1" y="155.3">|</text>
<text x="89.8" y="151.8">--</text>
<text x="89.8" y="155.3">--</text>
<text x="104" y="151.8">|</text>
<text x="104" y="155.3">|</text>
<text x="106.7" y="151.8">PWR_CTRL1</text>
<text x="106.7" y="155.3">--</text>
<text x="117.3" y="151.8">|</text>
<text x="117.3" y="155.3">|</text>
<text x="120" y="155.3">GPIO4_B7_d</text>
<text x="120" y="151.8">GPIO4_B6_u</text>
<text x="16.9" y="157.1">PWM5_M0</text>
<text x="16.9" y="160.7">PWM6_M0</text>
<text x="25.8" y="157.1">|</text>
<text x="25.8" y="160.7">|</text>
<text x="28.4" y="157.1">--</text>
<text x="28.4" y="160.7">--</text>
<text x="38.2" y="157.1">|</text>
<text x="38.2" y="160.7">|</text>
<text x="40.9" y="157.1">FEPHY_LED_LINK_M0 |</text>
<text x="40.9" y="160.7">--</text>
<text x="56.9" y="160.7">|</text>
<text x="59.6" y="157.1">UART3_TX_M1 |</text>
<text x="59.6" y="160.7">--</text>
<text x="70.2" y="160.7">|</text>
<text x="72.9" y="157.1">--</text>
<text x="72.9" y="160.7">SPI0_CSN1</text>
<text x="87.1" y="157.1">|</text>
<text x="87.1" y="160.7">|</text>
<text x="89.8" y="157.1">--</text>
<text x="89.8" y="160.7">PDM_SDI3</text>
<text x="104" y="157.1">|</text>
<text x="104" y="160.7">|</text>
<text x="106.7" y="157.1">--</text>
<text x="106.7" y="160.7">--</text>
<text x="117.3" y="157.1">|</text>
<text x="117.3" y="160.7">|</text>
<text x="120" y="157.1">GPIO4_C0_d</text>
<text x="120" y="160.7">GPIO4_C1_d</text>
<text x="16.9" y="162.4">PWM7_M0</text>
<text x="16.9" y="166">PWM0_M0</text>
<text x="16.9" y="167.8">PWM1_M0</text>
<text x="25.8" y="162.4">|</text>
<text x="25.8" y="166">|</text>
<text x="25.8" y="167.8">|</text>
<text x="28.4" y="162.4">--</text>
<text x="28.4" y="166">--</text>
<text x="28.4" y="167.8">--</text>
<text x="38.2" y="162.4">|</text>
<text x="38.2" y="166">|</text>
<text x="38.2" y="167.8">|</text>
<text x="40.9" y="162.4">--</text>
<text x="40.9" y="166">--</text>
<text x="40.9" y="167.8">--</text>
<text x="56.9" y="162.4">|</text>
<text x="56.9" y="166">|</text>
<text x="56.9" y="167.8">|</text>
<text x="59.6" y="162.4">--</text>
<text x="59.6" y="166">--</text>
<text x="59.6" y="167.8">--</text>
<text x="70.2" y="162.4">|</text>
<text x="70.2" y="166">|</text>
<text x="70.2" y="167.8">|</text>
<text x="72.9" y="162.4">--</text>
<text x="72.9" y="166">GPU_AVS</text>
<text x="72.9" y="167.8">ARM_AVS</text>
<text x="87.1" y="162.4">|</text>
<text x="87.1" y="166">|</text>
<text x="87.1" y="167.8">|</text>
<text x="89.8" y="162.4">--</text>
<text x="89.8" y="166">--</text>
<text x="89.8" y="167.8">--</text>
<text x="104" y="162.4">|</text>
<text x="104" y="166">|</text>
<text x="104" y="167.8">|</text>
<text x="106.7" y="162.4">PWR_CTRL0</text>
<text x="106.7" y="166">I2C0_SDA_M0 |</text>
<text x="106.7" y="167.8">I2C0_SCL_M0 |</text>
<text x="117.3" y="162.4">|</text>
<text x="120" y="162.4">GPIO4_C2_d</text>
<text x="120" y="166">GPIO4_C3_d</text>
<text x="120" y="167.8">GPIO4_C4_d</text>
<text x="16.9" y="171.3">PWM2_M0</text>
<text x="16.9" y="173.1">PWM3_M0</text>
<text x="25.8" y="171.3">|</text>
<text x="25.8" y="173.1">|</text>
<text x="28.4" y="171.3">--</text>
<text x="28.4" y="173.1">--</text>
<text x="38.2" y="171.3">|</text>
<text x="38.2" y="173.1">|</text>
<text x="40.9" y="171.3">UART1_TX_M1</text>
<text x="40.9" y="173.1">UART1_RX_M1</text>
<text x="56.9" y="171.3">|</text>
<text x="56.9" y="173.1">|</text>
<text x="59.6" y="171.3">--</text>
<text x="59.6" y="173.1">--</text>
<text x="70.2" y="171.3">|</text>
<text x="70.2" y="173.1">|</text>
<text x="72.9" y="171.3">--</text>
<text x="72.9" y="173.1">--</text>
<text x="87.1" y="171.3">|</text>
<text x="87.1" y="173.1">|</text>
<text x="89.8" y="171.3">--</text>
<text x="89.8" y="173.1">--</text>
<text x="104" y="171.3">|</text>
<text x="104" y="173.1">|</text>
<text x="106.7" y="171.3">I2C1_SCL_M1 |</text>
<text x="106.7" y="173.1">I2C1_SDA_M1 |</text>
<text x="120" y="171.3">GPIO4_C5_d</text>
<text x="120" y="173.1">GPIO4_C6_d</text>
<text x="59.6" y="176.7">UART0_RX_M0 |</text>
<text x="59.6" y="178.4">UART0_TX_M0 |</text>
<text x="72.9" y="176.7">JTAG_MCU_TMS_M1 |</text>
<text x="72.9" y="178.4">JTAG_MCU_TCK_M1 |</text>
<text x="89.8" y="176.7">JTAG_CPU_TMS_M1 |</text>
<text x="89.8" y="178.4">JTAG_CPU_TCK_M1 |</text>
<text x="106.7" y="176.7">--</text>
<text x="106.7" y="178.4">--</text>
<text x="117.4" y="176.7">|</text>
<text x="117.4" y="178.4">|</text>
<text x="120" y="176.7">GPIO4_C7_u</text>
<text x="120" y="178.4">GPIO4_D0_d</text>
<text x="120" y="187.3">VCCIO4_VCC</text>
</g>
<g font-size="1.6">
<text x="132.8" y="22.7">AA19</text>
<text x="132.8" y="24.5">Y18</text>
<text x="132.8" y="28.1">Y17</text>
<text x="132.8" y="29.8">AA18</text>
<text x="132.8" y="33.4">AA22</text>
<text x="132.8" y="35.2">Y20</text>
<text x="159.7" y="33.4">1</text>
<text x="168.4" y="33.4">2</text>
<text x="176" y="33.2">R0201</text>
<text x="132.8" y="38.7">AB21</text>
<text x="132.8" y="40.5">AA20</text>
<text x="132.8" y="44.1">Y19</text>
<text x="132.8" y="45.8">AA21</text>
<text x="132.8" y="49.4">1R15</text>
<text x="132.8" y="51.2">Y21</text>
<text x="132.8" y="54.7">Y16</text>
<text x="132.8" y="58.3">AB17</text>
<text x="132.8" y="61.8">AA17</text>
<text x="132.8" y="63.6">AA16</text>
<text x="132.8" y="65.4">AB16</text>
<text x="132.8" y="69">AA15</text>
<text x="132.8" y="70.7">AB19</text>
<text x="132.8" y="72.5">AB20</text>
<text x="132.8" y="83.2">1M13</text>
<text x="155.2" y="79.2">VCC_1V8</text>
<text x="140.1" y="85.9" transform="rotate(-90 140.1 85.9)">1</text>
<text x="157.9" y="85.9" transform="rotate(-90 157.9 85.9)">1</text>
<text x="140.1" y="91" transform="rotate(-90 140.1 91)">2</text>
<text x="142.2" y="91.9">C0201R</text>
<text x="157.9" y="91" transform="rotate(-90 157.9 91)">2</text>
<text x="131" y="115.2">R3</text>
<text x="131" y="117">R1</text>
<text x="131" y="120.5">U2</text>
<text x="131" y="122.3">U3</text>
<text x="131" y="125.9">1M2</text>
<text x="214.8" y="122.3">1</text>
<text x="214.8" y="120.5">1</text>
<text x="223.5" y="122.3">2</text>
<text x="223.5" y="120.5">2</text>
<text x="231.1" y="122.1">R0201</text>
<text x="231.1" y="120.4">R0201</text>
<text x="241.8" y="121.1">VCC_3V3</text>
<text x="131" y="127.6">1P2</text>
<text x="131" y="129.4">1M1</text>
<text x="131" y="131.2">1P3</text>
<text x="131" y="134.7">1R2</text>
<text x="131" y="136.5">1N2</text>
<text x="131" y="140.1">1N3</text>
<text x="131" y="141.9">W3</text>
<text x="131" y="145.4">R2</text>
<text x="131" y="147.2">Y1</text>
<text x="131" y="150.8">1L1</text>
<text x="131" y="154.3">V3</text>
<text x="131" y="156.1">Y2</text>
<text x="131" y="159.6">W2</text>
<text x="131" y="161.4">P3</text>
<text x="131" y="165">1N1</text>
<text x="131" y="166.8">V1</text>
<text x="131" y="170.3">1P1</text>
<text x="131" y="172.1">AA1</text>
<text x="131" y="175.6">T3</text>
<text x="131" y="177.4">T2</text>
<text x="149.9" y="182.3">VCC_3V3</text>
<text x="131" y="186.3">1J3</text>
<text x="136.5" y="197.7" transform="rotate(-90 136.5 197.7)">2</text>
<text x="136.5" y="192.6" transform="rotate(-90 136.5 192.6)">1</text>
<text x="138.7" y="195">C0201R</text>
<text x="152.5" y="197.7" transform="rotate(-90 152.5 197.7)">2</text>
<text x="152.5" y="192.6" transform="rotate(-90 152.5 192.6)">1</text>
<text x="285" y="196.7">Rev</text>
<text x="247" y="200.6">Size</text>
<text x="247.5" y="202.9">A3</text>
<text x="254.1" y="200.7">Page Name</text>
<text x="254.8" y="202.9">09.RK3528A GPIO3/GPIO4</text>
<text x="285" y="198.4">2407</text>
<text x="246.8" y="205.6">Date: Monday, July 22, 2024</text>
<text x="277.9" y="205.6">Sheet:</text>
<text x="285" y="205.5">9 / 16</text>
</g>
<g font-size="1.6" fill="#f00">
<text x="174.2" y="23.3">GMAC1_TXD1</text>
<text x="184.9" y="23.3">[14]</text>
<text x="174.2" y="25.1">GMAC1_TXD0</text>
<text x="174.2" y="28.7">GMAC1_RXD1</text>
<text x="184.9" y="25.1">[14]</text>
<text x="184.9" y="28.7">[14]</text>
<text x="139" y="33.2">GMAC1_TXCLK_PIN</text>
<text x="174.2" y="30.4">GMAC1_RXD0</text>
<text x="174.2" y="35.8">GMAC1_RXCLK</text>
<text x="184.9" y="30.4">[14]</text>
<text x="185.8" y="35.8">[14]</text>
<text x="188.5" y="34">GMAC1_TXCLK</text>
<text x="200" y="34">[14]</text>
<text x="174.2" y="39.3">GMAC1_RXD3</text>
<text x="174.2" y="41.1">GMAC1_RXD2</text>
<text x="184.9" y="39.3">[14]</text>
<text x="184.9" y="41.1">[14]</text>
<text x="174.2" y="44.7">GMAC1_TXD3</text>
<text x="174.2" y="46.4">GMAC1_TXD2</text>
<text x="184.9" y="44.7">[14]</text>
<text x="184.9" y="46.4">[14]</text>
<text x="174.2" y="55.3">GMAC1_MCLKINOUT</text>
<text x="189.3" y="55.3">[14]</text>
<text x="174.2" y="62.4">GMAC1_MDC</text>
<text x="174.2" y="64.2">GMAC1_MDIO</text>
<text x="174.2" y="66">GMAC1_TXEN</text>
<text x="184" y="62.4">[14]</text>
<text x="184.9" y="64.2">[14]</text>
<text x="184.9" y="66">[14]</text>
<text x="174.2" y="71.3">GMAC1_RXDV_CRS</text>
<text x="188.5" y="71.3">[14]</text>
<text x="144" y="117.6">SDMMC_PWREN_L</text>
<text x="144" y="115.8">GPIO4_A0</text>
<text x="152.9" y="115.8">[16]</text>
<text x="157.3" y="117.6">[13]</text>
<text x="144" y="121.1">I2C1_SDA_M0</text>
<text x="144" y="122.9">I2C1_SCL_M0</text>
<text x="155.6" y="121.1">[13]</text>
<text x="155.6" y="122.9">[13]</text>
<text x="194.1" y="120.4">I2C1_SDA_M0</text>
<text x="194.1" y="122.1">I2C1_SCL_M0</text>
<text x="144" y="126.4">GPIO4_A4</text>
<text x="144" y="128.2">GPIO4_A5</text>
<text x="144" y="130">GPIO4_A6</text>
<text x="144" y="131.8">GPIO4_A7</text>
<text x="152.9" y="126.4">[16]</text>
<text x="152.9" y="128.2">[16]</text>
<text x="152.9" y="130">[16]</text>
<text x="152.9" y="131.8">[16]</text>
<text x="144" y="135.3">LED_SYS</text>
<text x="144" y="137.1">LED1</text>
<text x="149.3" y="137.1">[13]</text>
<text x="152" y="135.3">[13]</text>
<text x="144" y="147.8">USB20_HOST1_PWREN</text>
<text x="144" y="146">GPIO4_B4</text>
<text x="152.9" y="146">[16]</text>
<text x="160.9" y="147.8">[15]</text>
<text x="144.4" y="151.5">SDMMC_VOL_CTRL_H</text>
<text x="160.4" y="151.5">[13]</text>
<text x="144" y="160.2">RTC_INT_L</text>
<text x="153.8" y="160.2">[13]</text>
<text x="144" y="165.6">GPIO4_C3</text>
<text x="144.4" y="167.5">PWM1_M0_ARM</text>
<text x="144.4" y="162.2">GMAC1_RSTn_L</text>
<text x="152.9" y="165.6">[16]</text>
<text x="155.9" y="167.5">[12]</text>
<text x="156.8" y="162.2">[14]</text>
<text x="144" y="172.7">GPIO4_C6</text>
<text x="144.4" y="171.1">PWM2_M0_LOGIC</text>
<text x="152.9" y="172.7">[16]</text>
<text x="157.7" y="171.1">[12]</text>
<text x="144.4" y="176.4">UART0_RX_M0_DEBUG</text>
<text x="144.4" y="178.2">UART0_TX_M0_DEBUG</text>
<text x="161.2" y="176.4">[13]</text>
<text x="161.2" y="178.2">[13]</text>
</g>
<g font-size="1.3">
<text x="30.8" y="1.3">5</text>
<text x="88.8" y="1.3">4</text>
<text x="146.9" y="1.3">3</text>
<text x="205" y="1.3">2</text>
<text x="263.1" y="1.3">1</text>
<text x=".5" y="28.4">D</text>
<text x="292.6" y="28.4">D</text>
<text x=".5" y="79.5">C</text>
<text x="292.6" y="79.5">C</text>
<text x=".5" y="130.6">B</text>
<text x="292.6" y="130.6">B</text>
<text x=".5" y="181.7">A</text>
<text x="292.6" y="181.7">A</text>
<text x="30.8" y="207.4">5</text>
<text x="88.8" y="207.4">4</text>
<text x="146.9" y="207.4">3</text>
<text x="205" y="207.4">2</text>
<text x="263.1" y="207.4">1</text>
</g>
<g font-size="1.2">
<text x="270.8" y="194.6">https://wiki.friendlyelec.com/</text>
<text x="270.8" y="192.9">https://www.friendlyelec.com/</text>
</g>
</svg>
